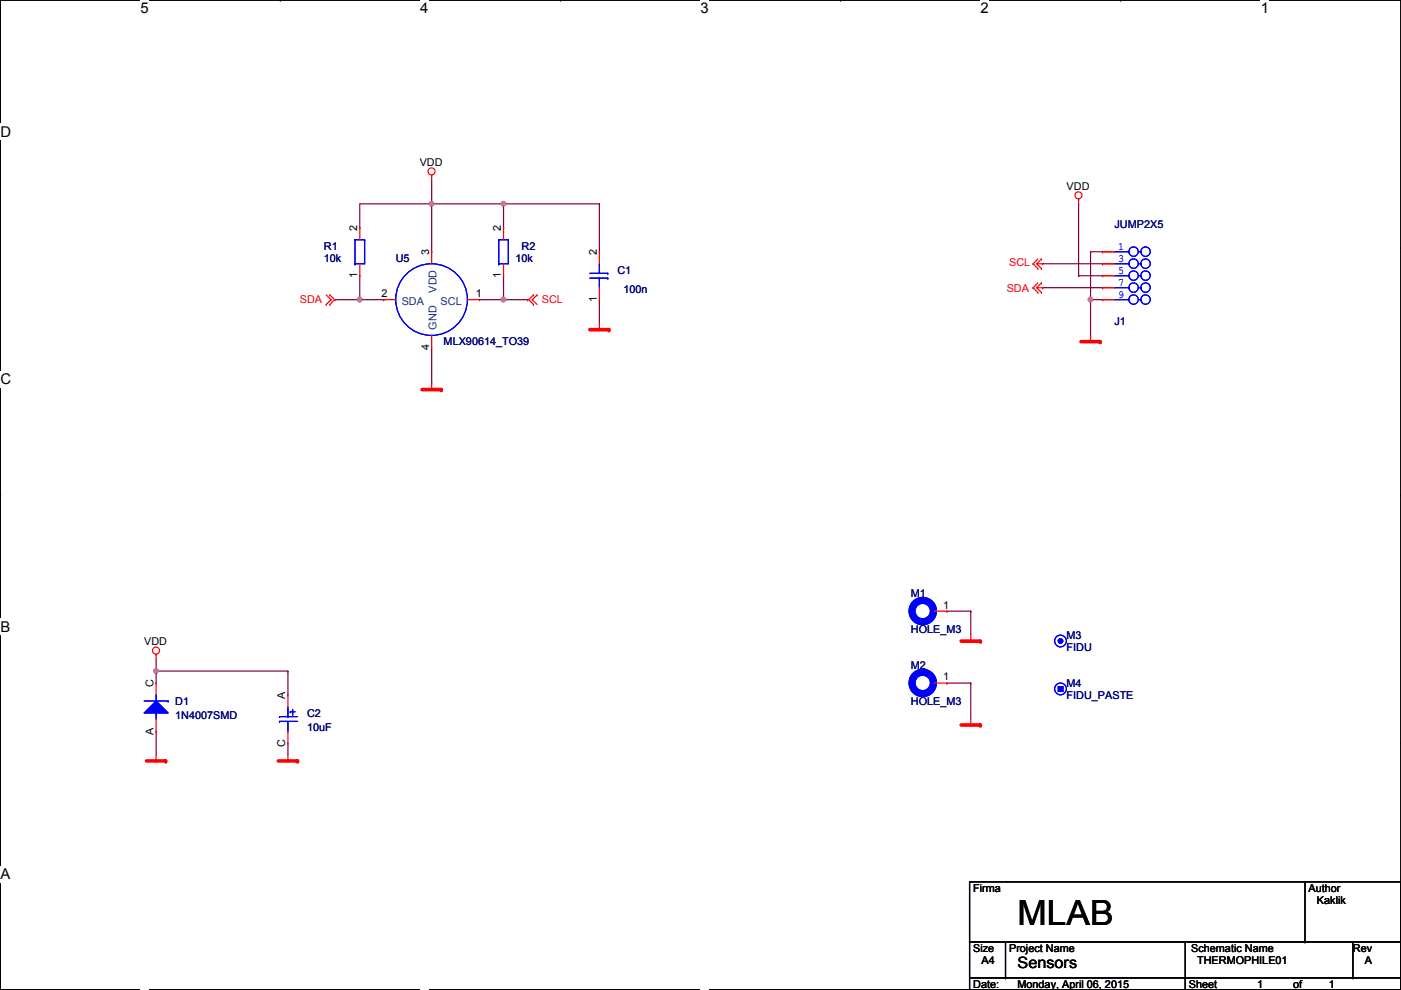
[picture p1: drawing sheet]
<svg xmlns="http://www.w3.org/2000/svg" width="297mm" height="210mm" viewBox="0 0 297 210" stroke-linecap="round" stroke-linejoin="round" font-family="sans-serif">
<path d="M.1 0h296.9v209.8h-296.9z" fill="none" stroke="#000" stroke-width=".25"/>
<g fill="#fff">
<path d="M29.8 0h1.7v3.5h-1.7z"/>
<path d="M29.8 209.8l1.7 .1z"/>
</g>
<path d="M59.4 0h.1M59.4 209.8h.1" fill="none" stroke="#000" stroke-width=".25"/>
<g fill="#fff">
<path d="M89.1 0h1.7v3.5h-1.7z"/>
<path d="M89.1 209.8l1.7 .1z"/>
</g>
<path d="M118.8 0h.1M118.8 209.8h.1" fill="none" stroke="#000" stroke-width=".25"/>
<g fill="#fff">
<path d="M148.5 0h1.7v3.5h-1.7z"/>
<path d="M148.5 209.8l1.7 .1z"/>
</g>
<path d="M178.2 0h.1M178.2 209.8h.1" fill="none" stroke="#000" stroke-width=".25"/>
<g fill="#fff">
<path d="M207.9 0h1.7v3.5h-1.7z"/>
<path d="M207.9 209.8l1.7 .1z"/>
</g>
<path d="M237.6 0h.1M237.6 209.8h.1" fill="none" stroke="#000" stroke-width=".25"/>
<g fill="#fff">
<path d="M267.3 0h1.7v3.5h-1.7z"/>
<path d="M267.3 209.8l1.7 .1z"/>
<path d="M.1 26.2h2.2v3.5h-2.2z"/>
<path d="M297 26.2l.1 3.5z"/>
<path d="M.1 78.7h2.2v3.5h-2.2z"/>
<path d="M297 78.7l.1 3.5z"/>
</g>
<path d="M.1 52.5h.1M297 52.5h.1" fill="none" stroke="#000" stroke-width=".25"/>
<g fill="#fff">
<path d="M.1 131.1h2.1v3.5h-2.1z"/>
<path d="M297 131.1l.1 3.5z"/>
</g>
<path d="M.1 104.9h.1M297 104.9h.1" fill="none" stroke="#000" stroke-width=".25"/>
<path d="M.1 104.9h.1M297 104.9h.1" fill="none" stroke="#000" stroke-width=".21"/>
<g fill="#fff">
<path d="M.1 183.6h2.1v3.5h-2.1z"/>
<path d="M297 183.6l.1 3.5z"/>
</g>
<path d="M.1 157.4h.1M297 157.4h.1" fill="none" stroke="#000" stroke-width=".25"/>
<path d="M101.7 63.5h5.1M106.8 63.5h.1" fill="none" stroke="#800040" stroke-width=".25"/>
<circle cx="106.7" cy="63.5" r=".49" fill="#f0f"/>
<circle cx="106.7" cy="63.5" r=".49" fill="none" stroke="#f0f" stroke-width=".25"/>
<path d="M91.5 38.1v5.1M91.5 43.2h.1M91.5 73.7v7.6M91.5 81.3h.1" fill="none" stroke="#800040" stroke-width=".25"/>
<circle cx="91.5" cy="43.2" r=".49" fill="#f0f"/>
<circle cx="91.5" cy="43.2" r=".49" fill="none" stroke="#f0f" stroke-width=".25"/>
<path d="M71.2 63.5h5.1M76.3 63.5h.1M127.1 63.5h.1M127.1 63.5v5.1" fill="none" stroke="#800040" stroke-width=".25"/>
<circle cx="76.3" cy="63.5" r=".49" fill="#f0f"/>
<circle cx="76.3" cy="63.5" r=".49" fill="none" stroke="#f0f" stroke-width=".25"/>
<path d="M76.3 48.3h.1M91.5 43.2h.1M91.5 53.4h.1M91.5 43.2v10.2M106.8 48.3h.1M106.8 43.2h.1M106.8 43.2h-30.5v5.1M106.8 43.2v5.1" fill="none" stroke="#800040" stroke-width=".25"/>
<circle cx="106.7" cy="43.2" r=".49" fill="#f0f"/>
<circle cx="106.7" cy="43.2" r=".49" fill="none" stroke="#f0f" stroke-width=".25"/>
<g fill="none" stroke="#800040" stroke-width=".25">
<path d="M76.3 58.5v5M106.8 43.2h20.3M106.8 58.5v5M127.1 53.4h.1M127.1 43.2h.1M127.1 43.2v10.2M228.7 58.5h.1M228.7 43.2h.1M228.7 58.5h5.1M228.7 43.2v15.3M231.2 53.4h.1M231.2 53.4h2.6"/>
<path d="M231.2 53.4v10.1M76.3 63.5h.1M76.3 63.5h5.1M81.4 63.5h.1M106.8 63.5h.1M106.8 63.5h5M111.8 63.5h.1M231.2 63.5h.1M231.2 63.5h2.6M200.7 129.6h.1M200.7 129.6h5.1M205.8 129.6h.1"/>
<path d="M205.8 129.6v5.1M200.7 144.8h.1M200.7 144.8h5.1M205.8 144.8h.1M205.8 144.8v7.6"/>
</g>
<circle cx="231.2" cy="63.5" r=".49" fill="#f0f"/>
<circle cx="231.2" cy="63.5" r=".49" fill="none" stroke="#f0f" stroke-width=".25"/>
<g fill="none" stroke="#800040" stroke-width=".25">
<path d="M221.1 55.9h12.7M233.8 55.9h.1M221.1 61h.1M221.1 61h12.7M231.2 71.2h.1M231.2 63.5v7.7M33.1 139.7v2.6M33.1 155h.1M33.1 142.3h.1M33.1 155v5.1M33.1 142.3h27.9M61 142.3h.1"/>
<path d="M61 142.3v5.1"/>
</g>
<circle cx="33.1" cy="142.3" r=".49" fill="#f0f"/>
<circle cx="33.1" cy="142.3" r=".49" fill="none" stroke="#f0f" stroke-width=".25"/>
<path d="M33.1 144.8h.1M33.1 142.3v2.5M61 157.5h.1M61 157.5v2.6" fill="none" stroke="#800040" stroke-width=".25"/>
<path d="M91.5 82.6h.1M91.5 81.3v1.3" fill="none" stroke="#f00" stroke-width=".25"/>
<path d="M89.5 82.6h4.1" fill="none" stroke="#f00" stroke-width=".76"/>
<circle cx="93.6" cy="82.6" r=".38" fill="#f00"/>
<path d="M127.1 69.9h.1M127.1 68.6v1.3" fill="none" stroke="#f00" stroke-width=".25"/>
<path d="M125 69.9h4.1" fill="none" stroke="#f00" stroke-width=".76"/>
<circle cx="129.1" cy="69.9" r=".38" fill="#f00"/>
<g fill="none" stroke="#f00" stroke-width=".25">
<path d="M91.5 37.1h.1M91.5 37.1v1M205.8 135.9h.1M205.8 134.7v1.2"/>
<circle cx="91.5" cy="36.3" r=".75"/>
</g>
<path d="M203.8 135.9h4.1" fill="none" stroke="#f00" stroke-width=".76"/>
<circle cx="207.9" cy="135.9" r=".38" fill="#f00"/>
<path d="M205.8 153.7h.1M205.8 152.4v1.3" fill="none" stroke="#f00" stroke-width=".25"/>
<path d="M203.8 153.7h4.1" fill="none" stroke="#f00" stroke-width=".76"/>
<circle cx="207.9" cy="153.7" r=".38" fill="#f00"/>
<g fill="none" stroke="#f00" stroke-width=".25">
<path d="M228.7 42.2h.1M228.7 42.2v1M231.2 72.4h.1M231.2 71.2v1.2"/>
<circle cx="228.7" cy="41.4" r=".75"/>
</g>
<path d="M229.2 72.4h4.1" fill="none" stroke="#f00" stroke-width=".76"/>
<circle cx="233.3" cy="72.4" r=".38" fill="#f00"/>
<g fill="none" stroke="#f00" stroke-width=".25">
<path d="M33.1 138.7h.1M33.1 138.7v1M33.1 161.3h.1M33.1 160.1v1.2"/>
<circle cx="33.1" cy="137.9" r=".75"/>
</g>
<path d="M31.1 161.3h4" fill="none" stroke="#f00" stroke-width=".76"/>
<circle cx="35.1" cy="161.3" r=".38" fill="#f00"/>
<path d="M61 161.3h.1M61 160.1v1.2" fill="none" stroke="#f00" stroke-width=".25"/>
<path d="M59 161.3h4.1" fill="none" stroke="#f00" stroke-width=".76"/>
<circle cx="63.1" cy="161.3" r=".38" fill="#f00"/>
<g fill="none" stroke="#f00" stroke-width=".25">
<path d="M219 55.9h.1M219 55.9l1 1M219.8 55.9l1 1M219.8 55.9h1.3M220 56.9h.1M220 54.9l-1 1M220 60l-1 1M220.8 54.9h.1M220.8 56.9h.1M220.8 60h.1M220.8 54.9l-1 1M220.8 60l-1 1"/>
<path d="M221.1 55.9h.1M69.2 64.6h.1M69.2 62.5l1 1M69.9 62.5h.1M69.9 64.6h.1M69.9 62.5l1 1M70.2 63.5h.1M70.2 63.5l-1 1.1M70.9 63.5l-1 1.1M70.9 63.5h.3M71.2 63.5h.1M111.8 63.5h.1"/>
<path d="M111.8 63.5h.3M112.1 63.5l1 1.1M112.9 63.5h.1M112.9 63.5l1 1.1M113.1 64.6h.1M113.1 62.5h.1M113.1 62.5l-1 1M113.9 62.5h.1M113.9 62.5l-1 1M219 61h.1M219 61l1 1M219.8 61l1 1"/>
<path d="M219.8 61h1.3M220 62h.1M220.8 62h.1M221.1 61h.1"/>
</g>
<path d="M205.6 187h91.4v12.7h-91.4zM205.6 199.7h91.4v7.6h-91.4zM213.2 199.7v7.6M251.3 199.7v10.1M276.7 199.7h.1M276.7 187v12.7M286.8 199.7v7.6M205.6 207.3h91.4v2.5h-91.4zM213.2 207.3h.1M251.3 207.3h.1M251.3 209.8h.1M286.8 207.3h.1" fill="none" stroke="#000" stroke-width=".25"/>
<circle cx="224.8" cy="135.9" r=".49" fill="#00f"/>
<g fill="none" stroke="#00f" stroke-width=".25">
<circle cx="224.8" cy="135.9" r=".49"/>
<circle cx="224.8" cy="135.9" r="1.25"/>
</g>
<circle cx="224.8" cy="135.9" r=".49" fill="#00f"/>
<g fill="none" stroke="#00f" stroke-width=".25">
<path d="M30.6 148.6h5M33.1 147.4h.1M33.1 147.4v1.2M35.6 148.6h.1"/>
<circle cx="224.8" cy="135.9" r=".49"/>
<circle cx="224.8" cy="135.9" r="1.25"/>
</g>
<path d="M30.6 151.2l2.5-2.6 2.5 2.6z" fill="#00f"/>
<path d="M30.6 151.2l2.5-2.6 2.5 2.6zM30.6 148.6h5M33.1 151.2h.1M33.1 147.4h.1M33.1 147.4v1.2M33.1 151.2v1.2M35.6 148.6h.1" fill="none" stroke="#00f" stroke-width=".25"/>
<path d="M30.6 151.2l2.5-2.6 2.5 2.6z" fill="#00f"/>
<g fill="none" stroke="#00f" stroke-width=".25">
<path d="M30.6 151.2l2.5-2.6 2.5 2.6zM33.1 151.2h.1M33.1 151.2v1.2"/>
<circle cx="91.5" cy="63.5" r="7.6"/>
<circle cx="224.8" cy="146.1" r="1.25"/>
</g>
<path d="M91.5 53.4h.1M91.5 53.4v2.5M81.4 63.5h.1M81.4 63.5h2.5M91.5 73.7h.1M91.5 71.2v2.5M99.1 63.5h2.6M101.7 63.5h.1M33.1 155h.1M33.1 144.8h.1M33.1 144.8v2.6M33.1 152.4v2.6" fill="none" stroke="#f00" stroke-width=".25"/>
<path d="M224.4 145.6h1v1h-1z" fill-rule="evenodd" fill="#00f"/>
<g fill="none" stroke="#00f" stroke-width=".25">
<path d="M224.4 145.6h1v1h-1z"/>
<circle cx="224.8" cy="146.1" r="1.25"/>
</g>
<path d="M224.4 145.6h1v1h-1z" fill-rule="evenodd" fill="#00f"/>
<g fill="none" stroke="#00f" stroke-width=".25">
<path d="M75.3 55.9h.1M75.3 50.8h.1M75.3 50.8h2M75.3 50.8v5.1M77.3 50.8h.1M77.3 50.8v5.1h-2M105.7 55.9h.1M105.7 50.8h.1M105.7 50.8v5.1M105.7 50.8h2.1M107.8 50.8h.1M107.8 50.8v5.1h-2.1"/>
<path d="M125 59h3.9M125 58h3.9M127.1 59h.1M127.1 55.9h.1M127.1 55.9v2.1M127.1 59v2M128.9 59h.1M128.9 58h.1M236.3 55.9h3M236.3 53.4h3M236.3 58.5h3M239.3 53.4h.1"/>
<path d="M239.3 55.9h.1M239.3 58.5h.1M241.4 55.9h.5M241.4 53.4h.5M241.4 58.5h.5M241.9 53.4h.1M241.9 55.9h.1M241.9 58.5h.1M236.3 61h3M236.3 63.5h3M239.3 61h.1M239.3 63.5h.1"/>
<path d="M241.4 61h.5M241.4 63.5h.5M241.9 61h.1M241.9 63.5h.1M197.9 129.6h.1M197.9 129.6h.3M59.3 151.9h.1M59.3 153h.1M59.3 151.9h3.8M59.3 153h3.8M61 151.9h.1M61 155h.1"/>
<path d="M61 149.9v2M61 153v2M61.5 150.9h.1M61.5 150.9h1.1M62.1 151.4h.1M62.1 150.4v1M197.9 144.8h.1M197.9 144.8h.3M224.4 145.6h1v1h-1z"/>
<circle cx="240.3" cy="53.4" r="1"/>
<circle cx="240.3" cy="55.9" r="1"/>
<circle cx="240.3" cy="58.4" r="1"/>
<circle cx="242.9" cy="53.4" r="1"/>
<circle cx="242.9" cy="55.9" r="1"/>
<circle cx="242.9" cy="58.4" r="1"/>
<circle cx="240.3" cy="63.5" r="1"/>
<circle cx="240.3" cy="61" r="1"/>
<circle cx="242.9" cy="61" r="1"/>
<circle cx="242.9" cy="63.5" r="1"/>
</g>
<g fill="none" stroke="#f00" stroke-width=".25">
<path d="M76.3 58.5h.1M76.3 48.3h.1M76.3 48.3v2.5M76.3 55.9v2.6M106.8 58.5h.1M106.8 48.3h.1M106.8 48.3v2.5M106.8 55.9v2.6M127.1 53.4h.1M127.1 53.4v2.5M233.8 53.4h.1M233.8 55.9h.1"/>
<path d="M233.8 58.5h.1M233.8 53.4h2.5M233.8 55.9h2.5M233.8 58.5h2.5M127.1 63.5h.1M127.1 61v2.5M233.8 61h.1M233.8 63.5h.1M233.8 61h2.5M233.8 63.5h2.5M198.2 129.6h2.5M200.7 129.6h.1"/>
<path d="M61 147.4h.1M61 157.5h.1M61 147.4v2.5M61 155v2.5M198.2 144.8h2.5M200.7 144.8h.1"/>
</g>
<g fill="none" stroke="#00f" stroke-width="1.5">
<circle cx="195.6" cy="129.6" r="2.27"/>
<circle cx="195.6" cy="144.8" r="2.27"/>
</g>
<circle cx="106.7" cy="63.5" r=".49" fill="#f0f"/>
<circle cx="106.7" cy="63.5" r=".49" fill="none" stroke="#f0f" stroke-width=".25"/>
<circle cx="91.5" cy="43.2" r=".49" fill="#f0f"/>
<circle cx="91.5" cy="43.2" r=".49" fill="none" stroke="#f0f" stroke-width=".25"/>
<circle cx="76.3" cy="63.5" r=".49" fill="#f0f"/>
<circle cx="76.3" cy="63.5" r=".49" fill="none" stroke="#f0f" stroke-width=".25"/>
<circle cx="106.7" cy="43.2" r=".49" fill="#f0f"/>
<circle cx="106.7" cy="43.2" r=".49" fill="none" stroke="#f0f" stroke-width=".25"/>
<circle cx="231.2" cy="63.5" r=".49" fill="#f0f"/>
<circle cx="231.2" cy="63.5" r=".49" fill="none" stroke="#f0f" stroke-width=".25"/>
<circle cx="33.1" cy="142.3" r=".49" fill="#f0f"/>
<circle cx="33.1" cy="142.3" r=".49" fill="none" stroke="#f0f" stroke-width=".25"/>
<text font-size="7.4" x="215.7" y="196.1">MLAB</text>
<text font-size="3.3" x="215.7" y="205.2">Sensors</text>
<g font-size="3.1">
<text x="29.8" y="2.8">5</text>
<text x="89.1" y="2.8">4</text>
<text x="148.5" y="2.8">3</text>
<text x="207.9" y="2.8">2</text>
<text x="267.3" y="2.8">1</text>
<text x=".1" y="29">D</text>
<text x=".1" y="81.5">C</text>
<text x=".1" y="133.9">B</text>
<text x=".1" y="186.4">A</text>
<text x="297" y="186.4">A</text>
</g>
<g font-size="2.3">
<text x="89" y="35.1">VDD</text>
<text x="226.1" y="40.2">VDD</text>
<text x="75.7" y="49.1" transform="rotate(-90 75.7 49.1)">2</text>
<text x="106.2" y="49.1" transform="rotate(-90 106.2 49.1)">2</text>
<text x="75.7" y="59" transform="rotate(-90 75.7 59)">1</text>
<text x="91" y="54.1" transform="rotate(-90 91 54.1)">3</text>
<text x="106.2" y="59" transform="rotate(-90 106.2 59)">1</text>
<text x="126.5" y="54.1" transform="rotate(-90 126.5 54.1)">2</text>
<text x="80.9" y="63">2</text>
<text x="100.9" y="63">1</text>
<text x="126.5" y="64.1" transform="rotate(-90 126.5 64.1)">1</text>
<text x="91" y="74.2" transform="rotate(-90 91 74.2)">4</text>
<text x="200" y="129">1</text>
<text x="30.6" y="136.7">VDD</text>
<text x="32.6" y="145.6" transform="rotate(-90 32.6 145.6)">C</text>
<text x="60.5" y="148.1" transform="rotate(-90 60.5 148.1)">A</text>
<text x="200" y="144.3">1</text>
<text x="32.6" y="155.7" transform="rotate(-90 32.6 155.7)">A</text>
<text x="60.5" y="158.4" transform="rotate(-90 60.5 158.4)">C</text>
<text x="206.3" y="189.1">Firma</text>
<text x="277.4" y="189.1">Author</text>
<text x="279.2" y="191.6">Kaklik</text>
<text x="206.3" y="201.8">Size</text>
<text x="213.9" y="201.8">Project Name</text>
<text x="252.6" y="201.8">Schematic Name</text>
<text x="286.8" y="201.8">Rev</text>
<text x="206.3" y="209.4">Date:</text>
<text x="208.1" y="204.3">A4</text>
<text x="215.7" y="209.4">Monday, April 06, 2015</text>
<text x="252" y="209.4">Sheet</text>
<text x="253.8" y="204.3">THERMOPHILE01</text>
<text x="266.5" y="209.4">1</text>
<text x="274.1" y="209.4">of</text>
<text x="281.8" y="209.4">1</text>
<text x="289.4" y="204.3">A</text>
</g>
<g font-size="2.3" fill="#000080">
<text x="68.7" y="52.9">R1</text>
<text x="110.6" y="52.9">R2</text>
<text x="236.3" y="48.3">JUMP2X5</text>
<text x="68.7" y="55.5">10k</text>
<text x="83.9" y="55.5">U5</text>
<text x="109.3" y="55.5">10k</text>
<text x="130.9" y="58">C1</text>
<text x="132.2" y="62.1">100n</text>
<text x="236.3" y="68.9">J1</text>
<text x="94.1" y="73.2">MLX90614_TO39</text>
<text x="193.1" y="126.6">M1</text>
<text x="193.1" y="134.2">HOLE_M3</text>
<text x="226.1" y="135.5">M3</text>
<text x="193.1" y="141.8">M2</text>
<text x="226.1" y="138">FIDU</text>
<text x="37.2" y="149.4">D1</text>
<text x="193.1" y="149.4">HOLE_M3</text>
<text x="226.1" y="145.6">M4</text>
<text x="226.1" y="148.2">FIDU_PASTE</text>
<text x="37.2" y="152.5">1N4007SMD</text>
<text x="65.1" y="152">C2</text>
<text x="65.1" y="155">10uF</text>
</g>
<g font-size="2.3" fill="#00f">
<text x="237.1" y="53">1</text>
<text x="237.1" y="55.5">3</text>
<text x="237.1" y="58">5</text>
<text x="237.1" y="60.6">7</text>
<text x="237.1" y="63.1">9</text>
</g>
<g font-size="2.3" fill="#f00">
<text x="213.9" y="56.5">SCL</text>
<text x="63.6" y="64.3">SDA</text>
<text x="114.9" y="64.3">SCL</text>
<text x="213.4" y="61.8">SDA</text>
</g>
<g font-size="2.3" fill="#004080">
<text x="85.2" y="64.6">SDA</text>
<text x="92.6" y="62" transform="rotate(-90 92.6 62)">VDD</text>
<text x="93.4" y="64.6">SCL</text>
<text x="92.6" y="69.9" transform="rotate(-90 92.6 69.9)">GND</text>
</g>
</svg>
